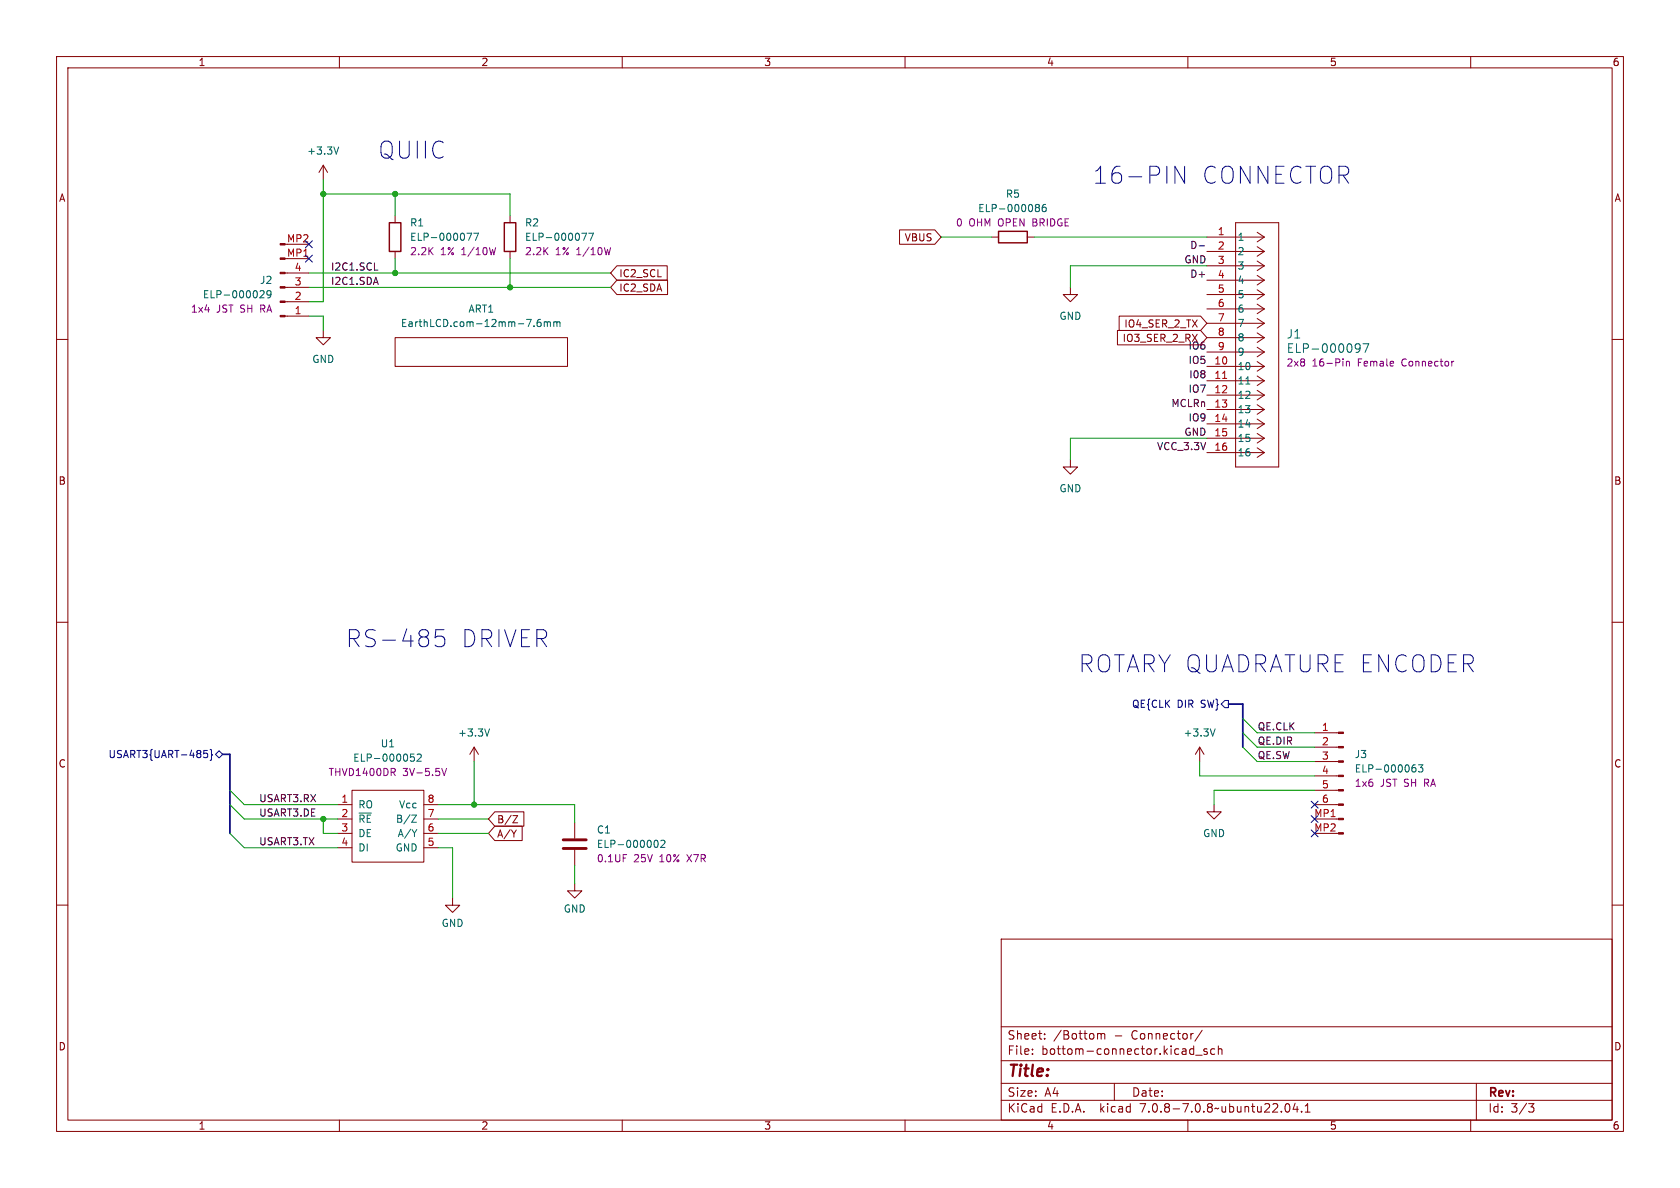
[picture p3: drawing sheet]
<svg xmlns="http://www.w3.org/2000/svg" width="297mm" height="210mm" viewBox="0 0 297 210" stroke-linecap="round" stroke-linejoin="round" font-family="sans-serif">
<g fill="none" stroke="#840000" stroke-width=".18">
<path d="M10 10h277v190h-277zM12 12h273v186h-273zM60 10v2M110 10v2M160 10v2M210 10v2M260 10v2M57.1 29.2l-.7 1.3M57.1 29.2v2.6M57.1 29.2l.8 1.3M69.8 38.1v1.3M90.2 38.1v1.3"/>
<path d="M218.4 39.4h7.7v43.2h-7.7zM10 60h2M50.4 48.3h4.2M50.4 50.8h4.2M50.4 53.3h4.2M50.4 55.9h4.2M50.8 45.7h3.8M50.8 43.2h3.8M57.1 58.4v1.3h1.3l-1.3 1.3-1.2-1.3h1.2M69.8 59.7h30.5v5.1h-30.5zM69.8 44.5v1.2M90.2 44.5v1.2"/>
<path d="M109.1 49.5h8.9v2.6h-8.9l-1.2-1.3zM109.1 47h8.9v2.5h-8.9l-1.2-1.2zM159 40.6h6.3l1.1 1.3-1.1 1.3h-6.3zM175.3 41.9h1.2M181.6 41.9h1.3M189.2 50.8v1.3h1.3l-1.3 1.2-1.2-1.2h1.2M197.5 58.4h14.7l1.2 1.3-1.2 1.3h-14.7zM197.9 55.9h14.3l1.2 1.3-1.2 1.2h-14.3zM213.4 41.9h10.1M213.4 59.7h10.1M213.4 57.2h10.1M213.4 54.6h10.1"/>
<path d="M213.4 52.1h10.1M213.4 49.5h10.1M213.4 47h10.1M213.4 44.5h10.1M222.2 58.8l1.3 .9M222.2 56.3l1.3 .9M222.2 53.8l1.3 .8M222.2 51.2l1.3 .9M222.2 48.7l1.3 .8M222.2 46.1l1.3 .9M222.2 43.6l1.3 .9M222.2 41.1l1.3 .8"/>
<path d="M223.5 59.7l-1.3 .8M223.5 57.2l-1.3 .8M223.5 54.6l-1.3 .9M223.5 52.1l-1.3 .8M223.5 49.5l-1.3 .9M223.5 47l-1.3 .8M223.5 44.5l-1.3 .8M223.5 41.9l-1.3 .9M285 60h2M213.4 77.5h10.1M213.4 74.9h10.1M213.4 72.4h10.1"/>
<path d="M213.4 69.9h10.1M213.4 67.3h10.1M213.4 64.8h10.1M213.4 62.2h10.1M222.2 79.2l1.3 .8M222.2 76.6l1.3 .9M222.2 74.1l1.3 .8M222.2 71.5l1.3 .9M222.2 69l1.3 .9M222.2 66.5l1.3 .8M222.2 63.9l1.3 .9M222.2 61.4l1.3 .8"/>
<path d="M223.5 77.5l-1.3 .8M223.5 74.9l-1.3 .9M223.5 72.4l-1.3 .8M223.5 69.9l-1.3 .8M223.5 67.3l-1.3 .9M223.5 64.8l-1.3 .8M223.5 62.2l-1.3 .9M189.2 81.3v1.3h1.3l-1.3 1.2-1.2-1.2h1.2M213.4 80h10.1M223.5 80l-1.3 .9M10 110h2M285 110h2"/>
<path d="M62.2 139.7h12.7v12.7h-12.7zM83.8 132.1l-.7 1.3M83.8 132.1v2.5M83.8 132.1l.8 1.3M212.1 132.1l-.8 1.3M212.1 132.1v2.5M212.1 132.1l.8 1.3M232.4 139.7h4.2M232.4 137.2h4.2M232.4 134.6h4.2M232.4 132.1h4.2M232.4 129.5h4.2"/>
<path d="M10 160h2M59.7 142.2h2.5M59.7 144.8h2.5M59.7 147.3h2.5M59.7 149.9h2.5M74.9 142.2h2.6M74.9 144.8h2.6M74.9 147.3h2.6M74.9 149.9h2.6M80 158.8v1.2h1.3l-1.3 1.3-1.3-1.3h1.3M87.5 146h4.8v2.6h-4.8l-1.1-1.3zM87.5 143.5h5.1v2.6h-5.1l-1.1-1.3z"/>
<path d="M90.7 144.2h.8l-.8 1.3h.8M91.3 146.7l-.4 .7M101.6 156.2v1.3h1.3l-1.3 1.3-1.3-1.3h1.3M101.6 145.4v2.8M101.6 150.2v2.8M214.6 142.2v1.3h1.3l-1.3 1.3-1.2-1.3h1.2M232.4 142.2h4.2M232.4 144.8h4.2M232.4 147.3h4.2M285 160h2M177 166h108v32h-108zM60 198v2"/>
<path d="M110 198v2M160 198v2M177 194.5h108M177 191.5h108M177 187.5h108M177 181.5h108M182.5 186.3v.1M182.5 185.5v.1M184.7 183.6v.1M184.7 182.8v.1M194 182.7v1M194 182.8l.5-.1 .2 .2"/>
<path d="M194.7 182.9l.2-.2 .3 .1 .1 .9M194.7 182.9v.8M197 191.5v3M210 198v2M210.6 185.4l.4 .1M211 184.9v1.5M211 186.3l-.4 .1M211.4 186.5h1.1M212.5 182.1l-1.3 2M213.4 185.5l-.4-.1-.2 .2 .1 .2 .5 .2v.3h-.6M214.7 185.5l-.4-.1-.3 .3v.4l.2 .2h.5M215.4 185.5l.2-.1 .4 .1v.9"/>
<path d="M215.4 184.9v1.5M227.3 195.2l.2-.1a.81 .81 0 0 1 .6 .6 .81 .81 0 0 1-.3 .8l-.1 .1a.81 .81 0 0 1-.4-1.4zM229 195l-.4 1.1h.9M229.3 195.6v1M230.1 196.5v.1M230.7 196.6h.9M230.7 195.5l.5-.4v1.5M260 198v2M261 191.5v6.5M270.2 195.1h1l-.5 .6 .4 .1 .1 .5-.3 .3h-.4"/>
</g>
<path d="M99.6 150h4M99.6 148.5h4" fill="none" stroke="#840000" stroke-width=".51"/>
<g fill="none" stroke="#006464" stroke-width=".18">
<path d="M59.9 26l-.5 1.2M183.2 36.6l.1 .1M183.2 36.2l.3-.1 .2 .2 .1 .1-.3 .3M183.3 36.7h.2M183.3 36.7h-.1M183.5 36.7l.3 .2-.1 .4-.2 .1-.3-.1M184.8 36.1l-.3 .1a.86 .86 0 0 0 0 1.2l.4-.1 .1-.4-.3-.3-.3 .1-.2 .2M46 51.4h.5l.2 .3-.8 .9h.8M47.9 51.9l-.2 .3-.4-.1-.1-.2 .1-.5h.4l.1 .1a.84 .84 0 0 1-.3 1.1h-.2M82.5 41.2h.9l-.6 1.3M83.7 41.2h.9l-.5 1.3M94.4 57.6v.1"/>
<path d="M95.6 56.5h-.4a.85 .85 0 0 0 0 1.2l.4-.1 .1-.4-.3-.3-.3 .1-.2 .2M96.2 57l.4-.1 .2 .2M96.2 56.9v.8M96.8 57.1l.1-.2h.3l.1 .8M96.8 57.1v.6M97.9 57l.4-.1 .2 .2M97.9 56.9v.8M98.5 57.1l.1-.2h.3l.1 .8M98.5 57.1v.6M102.9 41.2h.8l-.5 1.3M104.1 41.2h.8l-.5 1.3M220.2 67.9h.8"/>
<path d="M239.7 60.8h.5l.2 .1a1.01 1.01 0 0 1-.4 1.4h-.3M240.5 61.4l-.3 .3-.5-.1M241 60.8h1l-.7 1.5M72.6 133.3h.6M72.6 133.8h.4l.3 .2-.2 .5h-.5M73.8 133.4l.4-.1 .3 .4-.8 .9h.8M86.5 128.8l-.4 1.3M214.8 128.8l-.4 1.3M249.7 135.7h.4l.2 .2-.1 .5h-.5M250.2 135.2l-.4 .1M250.8 135.2h.7l-.4 .5 .4 .1v.5l-.2 .2-.5-.2M72.8 144.1h.8l-.8 1.3h.8"/>
<path d="M73.7 146.6l-.4 .7M115.7 148.7l.2-.2a.68 .68 0 0 1 .5 .7 .68 .68 0 0 1-.5 .6l-.2-.1M116.8 148.7l.5-.2 .3 .4-.8 .9h.8"/>
</g>
<path d="M87.6 43.8l-.3 1.2M107.9 43.8l-.3 1.2M238 63.9v.8M238 64l.2-.1h.3l.1 .8M257 63.9h-.2M69.5 136.5l.4 .6M69.8 136v.4M78.1 135.8l.4 1.3 .5-1.3" fill="none" stroke="#840084" stroke-width=".18"/>
<g fill="#840000" stroke="#840000" stroke-width=".18">
<path d="M49.5 43.1h.9v.2h-.9z"/>
<path d="M49.5 45.6h.9v.2h-.9z"/>
<path d="M49.5 48.1h.9v.3h-.9z"/>
<path d="M49.5 50.7h.9v.2h-.9z"/>
<path d="M49.5 53.2h.9v.3h-.9z"/>
<path d="M49.5 55.8h.9v.2h-.9z"/>
<path d="M236.6 147.2h.9v.2h-.9z"/>
<path d="M236.6 144.7h.9v.2h-.9z"/>
<path d="M236.6 142.1h.9v.3h-.9z"/>
<path d="M236.6 139.6h.9v.2h-.9z"/>
<path d="M236.6 137h.9v.3h-.9z"/>
<path d="M236.6 134.5h.9v.2h-.9z"/>
<path d="M236.6 132h.9v.2h-.9z"/>
<path d="M236.6 129.4h.9v.3h-.9z"/>
</g>
<path d="M68.8 39.4h2.1v5.1h-2.1zM89.2 39.4h2v5.1h-2zM176.5 40.9h5.1v2h-5.1z" fill="none" stroke="#840000" stroke-width=".25"/>
<path d="M216.1 66.9h.8" fill="none" stroke="#a90000" stroke-width=".18"/>
<g fill="none" stroke="#000084" stroke-width=".18">
<path d="M54 42.6l1.2 1.2M54 45.1l1.2 1.2M55.2 42.6l-1.2 1.2M55.2 45.1l-1.2 1.2M36.1 132.7h.6M36.1 133.2l.4-.1 .2 .3-.1 .5h-.5M37.1 132.5l.3 .2v.6l.2 .1-.2 .2v.6l-.3 .2M38.1 133.4l.6-.7 .7 .7-.7 .6zM215.9 124.5l.6-.7h.7v1.3h-.7zM231.8 146.7l1.2 1.2M231.8 141.6l1.2 1.2M231.8 144.2l1.2 1.2"/>
<path d="M233 146.7l-1.2 1.2M233 141.6l-1.2 1.2M233 144.2l-1.2 1.2"/>
</g>
<path d="M66.2 47.7h.6M212 43.5h1" fill="none" stroke="#0f0f0f" stroke-width=".18"/>
<path d="M209.4 29.4v3l-1.7-3v3M78.5 111.3h-1.4l-.2 1.4 .4-.2h.8l.2 .1 .3 .4v.7l-.1 .3-.4 .3h-.8l-.4-.3" fill="none" stroke="#0000c2" stroke-width=".18"/>
<path d="M39.4 133.4h1.2v13.9M217.2 124.5h2.5v7.6" fill="none" stroke="#000084" stroke-width=".3"/>
<g fill="none" stroke="#009600" stroke-width=".18">
<path d="M57.1 31.8v21.5h-2.5M57.1 34.3h33.1v3.8M69.8 34.3v3.8M54.6 55.9h2.5v2.5M54.6 50.8h53.3M54.6 48.3h53.3M69.8 45.7v2.6M90.2 45.7v5.1M166.4 41.9h8.9M182.9 41.9h30.5M213.4 47h-24.2v3.8M213.4 77.5h-24.2v3.8"/>
<path d="M40.6 139.7l2.6 2.5h16.5M83.8 134.6v7.6M212.1 134.6v2.6h20.3M219.7 127l2.5 2.5h10.2M219.7 129.5l2.5 2.6h10.2M219.7 132.1l2.5 2.5h10.2M232.4 139.7h-17.8v2.5M40.6 142.2l2.6 2.6h16.5M40.6 147.3l2.6 2.6h16.5M57.1 144.8v2.5h2.6M77.5 142.2h24.1v3.2M77.5 144.8h8.9"/>
<path d="M77.5 149.9h2.5v8.9M77.5 147.3h8.9M101.6 153v3.2"/>
</g>
<g fill="#009600" stroke="#009600" stroke-width=".18">
<circle cx="90.2" cy="50.8" r=".46"/>
<circle cx="57.1" cy="144.8" r=".46"/>
<circle cx="83.8" cy="142.2" r=".46"/>
<circle cx="69.8" cy="34.3" r=".46"/>
<circle cx="69.8" cy="48.3" r=".46"/>
<circle cx="57.1" cy="34.3" r=".46"/>
</g>
<g font-size="4.2" fill="#0000c2">
<text x="66.7" y="28.3">QUIIC</text>
<text x="193" y="32.8">16-PIN</text>
<text x="212.2" y="32.8">CONNECTOR</text>
<text x="61" y="114.7">RS-485</text>
<text x="81.2" y="114.7">DRIVER</text>
<text x="190.5" y="119.1">ROTARY QUADRATURE ENCODER</text>
</g>
<text font-size="2.8" fill="#840000" x="178" y="190.9">Title:</text>
<g font-size="2.1" fill="#006464">
<text x="227.4" y="60">J1</text>
<text x="227.4" y="62.6">ELP-000097</text>
</g>
<g font-size="2.1" fill="#840000">
<text x="178" y="184">Sheet:</text>
<text x="186.2" y="184">/Bottom</text>
<text x="197" y="184">-</text>
<text x="200.2" y="184">Connector/</text>
<text x="178" y="186.7">File:</text>
<text x="184.1" y="186.7">bottom-connector.kicad_sch</text>
<text x="178" y="196.9">KiCad</text>
<text x="178" y="194.1">Size:</text>
<text x="184.7" y="194.1">A4</text>
<text x="185.7" y="196.9">E.D.A.</text>
<text x="194.6" y="196.9">kicad</text>
<text x="200" y="194.1">Date:</text>
<text x="201.8" y="196.9">7.0.8-7.0.8~ubuntu22.04.1</text>
<text x="263" y="194.3">Rev:</text>
<text x="263" y="196.9">Id:</text>
<text x="267.1" y="196.9">3/3</text>
</g>
<g font-size="1.8" fill="#840000">
<text x="35" y="11.9">1</text>
<text x="85" y="11.9">2</text>
<text x="135" y="11.9">3</text>
<text x="185" y="11.9">4</text>
<text x="235" y="11.9">5</text>
<text x="285" y="11.9">6</text>
<text x="10.3" y="35.9">A</text>
<text x="285.3" y="35.9">A</text>
<text x="159.8" y="42.9">VBUS</text>
<text x="109.4" y="51.8">IC2_SDA</text>
<text x="109.4" y="49.2">IC2_SCL</text>
<text x="198.7" y="58.1">IO4_SER_2_TX</text>
<text x="198.4" y="60.6">IO3_SER_2_RX</text>
<text x="10.3" y="85.9">B</text>
<text x="285.3" y="85.9">B</text>
<text x="10.3" y="135.9">C</text>
<text x="285.3" y="135.9">C</text>
<text x="87.8" y="148.3">A/Y</text>
<text x="87.8" y="145.7">B/Z</text>
<text x="10.3" y="185.9">D</text>
<text x="285.3" y="185.9">D</text>
<text x="35" y="199.9">1</text>
<text x="85" y="199.9">2</text>
<text x="135" y="199.9">3</text>
<text x="185" y="199.9">4</text>
<text x="235" y="199.9">5</text>
<text x="285" y="199.9">6</text>
</g>
<g font-size="1.8" fill="#006464">
<text x="54.2" y="27.5">+3.3V</text>
<text x="177.7" y="35.2">R5</text>
<text x="72.4" y="40.2">R1</text>
<text x="92.7" y="40.2">R2</text>
<text x="172.8" y="37.7">ELP-000086</text>
<text x="72.4" y="42.8">ELP-000077</text>
<text x="92.7" y="42.8">ELP-000077</text>
<text x="218.7" y="42.8">1</text>
<text x="218.7" y="45.3">2</text>
<text x="218.7" y="47.9">3</text>
<text x="35.8" y="52.9">ELP-000029</text>
<text x="45.9" y="50.4">J2</text>
<text x="218.7" y="50.4">4</text>
<text x="218.7" y="52.9">5</text>
<text x="70.8" y="58">EarthLCD.com-12mm-7.6mm</text>
<text x="82.7" y="55.5">ART1</text>
<text x="187.2" y="56.7">GND</text>
<text x="218.7" y="55.5">6</text>
<text x="218.7" y="58">7</text>
<text x="55.1" y="64.4">GND</text>
<text x="218.7" y="65.6">10</text>
<text x="218.7" y="60.6">8</text>
<text x="218.7" y="63.1">9</text>
<text x="218.7" y="68.2">11</text>
<text x="218.7" y="70.7">12</text>
<text x="218.7" y="73.3">13</text>
<text x="218.7" y="75.8">14</text>
<text x="218.7" y="78.3">15</text>
<text x="218.7" y="80.9">16</text>
<text x="187.2" y="87.2">GND</text>
<text x="80.9" y="130.4">+3.3V</text>
<text x="209.1" y="130.4">+3.3V</text>
<text x="62.3" y="134.8">ELP-000052</text>
<text x="67.2" y="132.3">U1</text>
<text x="239.4" y="134.2">J3</text>
<text x="239.4" y="136.8">ELP-000063</text>
<text x="63.2" y="143.1">RO</text>
<text x="70.4" y="143.1">Vcc</text>
<text x="63.2" y="145.6">~{RE}</text>
<text x="63.2" y="148.2">DE</text>
<text x="69.9" y="145.6">B/Z</text>
<text x="70.2" y="148.2">A/Y</text>
<text x="105.4" y="147.5">C1</text>
<text x="212.6" y="148.2">GND</text>
<text x="63.2" y="150.7">DI</text>
<text x="69.8" y="150.7">GND</text>
<text x="105.4" y="150.1">ELP-000002</text>
<text x="99.6" y="161.5">GND</text>
<text x="78" y="164.1">GND</text>
</g>
<g font-size="1.8" fill="#840084">
<text x="168.9" y="40.2">0</text>
<text x="171.3" y="40.2">OHM OPEN BRIDGE</text>
<text x="72.4" y="45.3">2.2K</text>
<text x="77.9" y="45.3">1%</text>
<text x="81.7" y="45.3">1/10W</text>
<text x="92.7" y="45.3">2.2K</text>
<text x="98.2" y="45.3">1%</text>
<text x="102" y="45.3">1/10W</text>
<text x="33.7" y="55.5">1x4</text>
<text x="38.3" y="55.5">JST SH</text>
<text x="46.3" y="55.5">RA</text>
<text x="227.3" y="65">2x8</text>
<text x="232" y="65">16-Pin</text>
<text x="240.1" y="65">Female</text>
<text x="248.1" y="65">Connector</text>
<text x="58" y="137.4">THVD1400DR</text>
<text x="71.2" y="137.4">3V-5.5V</text>
<text x="239.4" y="139.3">1x6</text>
<text x="244" y="139.3">JST SH</text>
<text x="252" y="139.3">RA</text>
<text x="105.4" y="152.6">0.1UF</text>
<text x="112" y="152.6">25V</text>
<text x="116.7" y="152.6">10%</text>
<text x="121.8" y="152.6">X7R</text>
</g>
<g font-size="1.8" fill="#a90000">
<text x="215.2" y="41.7">1</text>
<text x="50.6" y="45.5">MP1</text>
<text x="50.6" y="42.9">MP2</text>
<text x="215.2" y="44.2">2</text>
<text x="215.2" y="46.7">3</text>
<text x="52" y="53.1">2</text>
<text x="52" y="50.5">3</text>
<text x="52" y="48">4</text>
<text x="215.2" y="49.3">4</text>
<text x="215.2" y="51.8">5</text>
<text x="52" y="55.6">1</text>
<text x="215.2" y="54.4">6</text>
<text x="215.2" y="56.9">7</text>
<text x="215.2" y="59.4">8</text>
<text x="214.6" y="64.5">10</text>
<text x="215.2" y="62">9</text>
<text x="214.6" y="67.1">11</text>
<text x="214.6" y="69.6">12</text>
<text x="214.6" y="72.1">13</text>
<text x="214.6" y="74.7">14</text>
<text x="214.6" y="77.2">15</text>
<text x="214.6" y="79.8">16</text>
<text x="233.6" y="129.3">1</text>
<text x="233.6" y="131.8">2</text>
<text x="233.6" y="134.4">3</text>
<text x="233.6" y="136.9">4</text>
<text x="60.3" y="142">1</text>
<text x="75.5" y="142">8</text>
<text x="233.6" y="139.4">5</text>
<text x="233.6" y="142">6</text>
<text x="60.3" y="144.5">2</text>
<text x="60.3" y="147.1">3</text>
<text x="60.3" y="149.6">4</text>
<text x="75.5" y="149.6">5</text>
<text x="75.5" y="147.1">6</text>
<text x="75.5" y="144.5">7</text>
<text x="232.2" y="144.5">MP1</text>
<text x="232.2" y="147.1">MP2</text>
</g>
<g font-size="1.8" fill="#0f0f0f">
<text x="58.4" y="47.9">I2C1.SCL</text>
<text x="209.3" y="46.6">GND</text>
<text x="210.3" y="44.1">D-</text>
<text x="58.4" y="50.5">I2C1.SDA</text>
<text x="210.3" y="49.2">D+</text>
<text x="210" y="61.9">IO6</text>
<text x="210" y="64.4">IO5</text>
<text x="210" y="69.5">IO7</text>
<text x="210.1" y="67">I08</text>
<text x="207" y="72">MCLRn</text>
<text x="209.3" y="77.1">GND</text>
<text x="210" y="74.6">IO9</text>
<text x="204.4" y="79.7">VCC_3.3V</text>
<text x="222.2" y="129.2">QE.CLK</text>
<text x="222.2" y="131.7">QE.DIR</text>
<text x="222.2" y="134.3">QE.SW</text>
<text x="45.7" y="141.9">USART3.RX</text>
<text x="45.7" y="144.4">USART3.DE</text>
<text x="45.7" y="149.5">USART3.TX</text>
</g>
<g font-size="1.8" fill="#000084">
<text x="200" y="125.3">QE{CLK</text>
<text x="208.1" y="125.3">DIR</text>
<text x="212.4" y="125.3">SW}</text>
<text x="19.1" y="134.2">USART3{UART-485}</text>
</g>
</svg>
